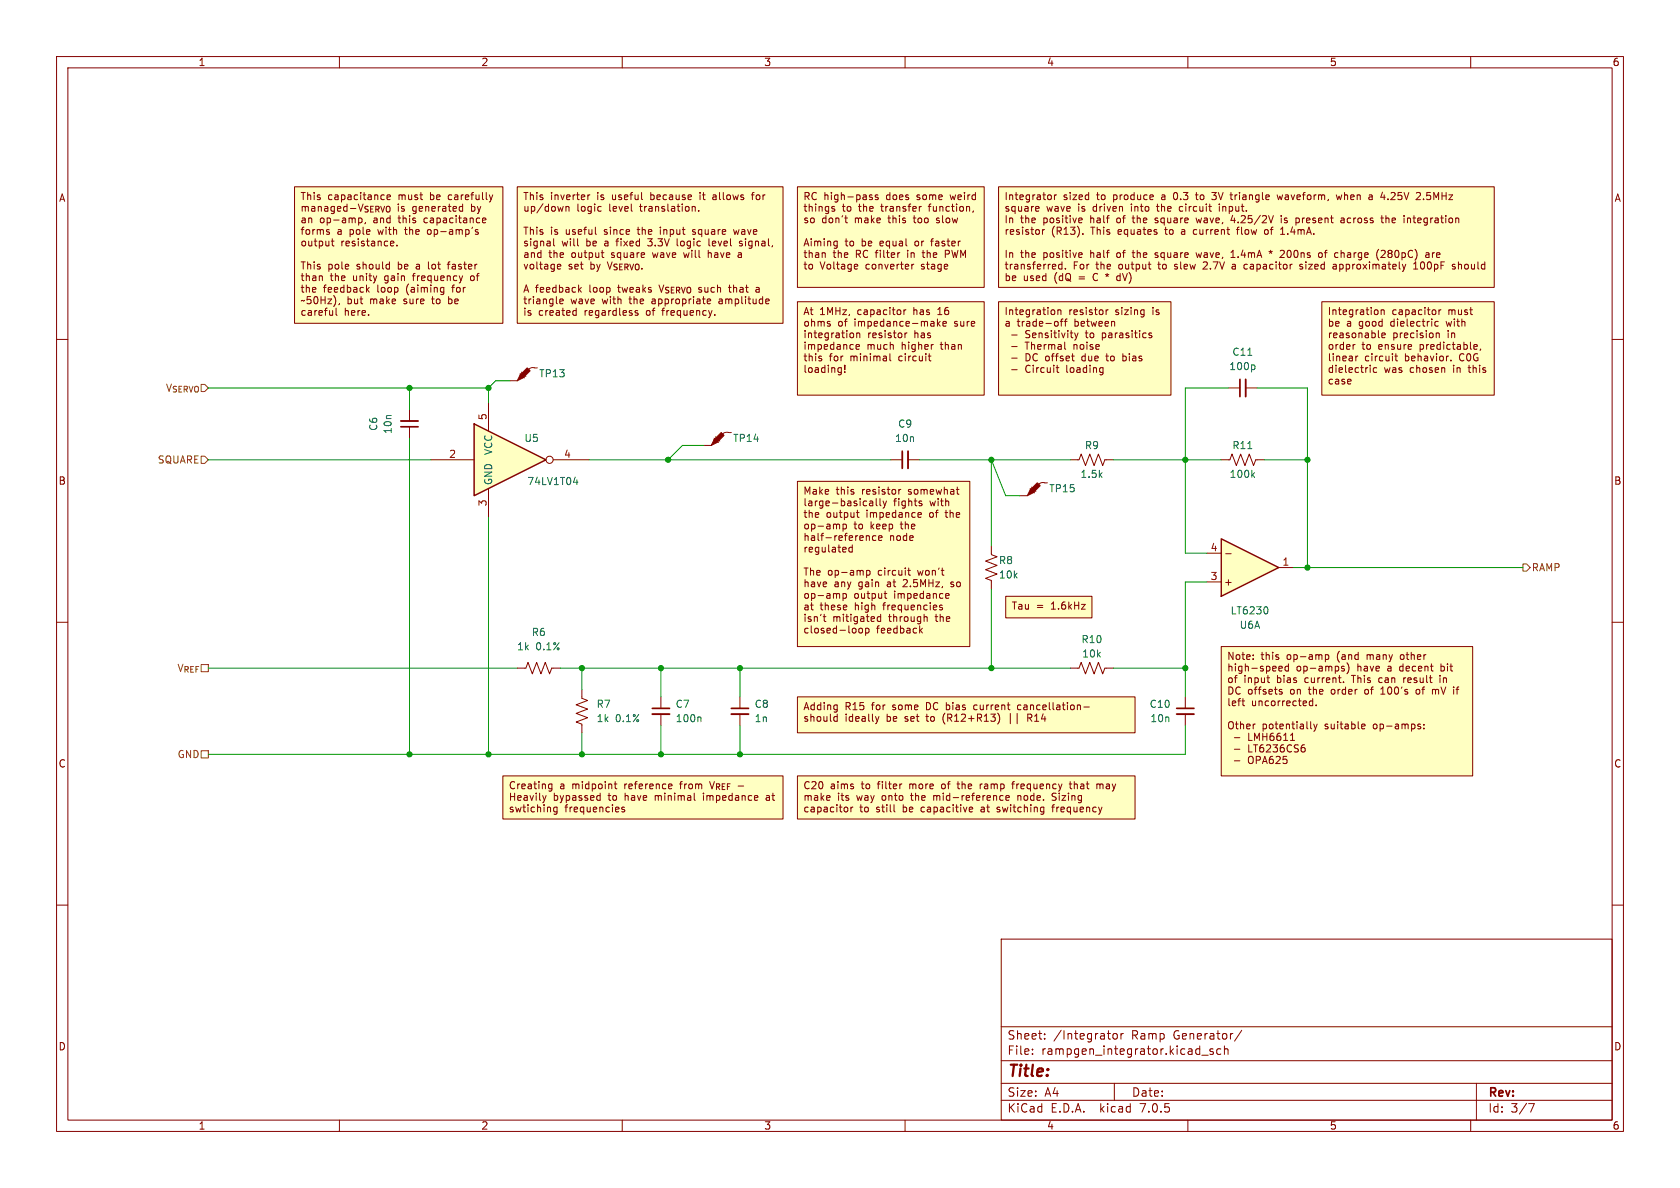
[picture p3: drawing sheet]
<svg xmlns="http://www.w3.org/2000/svg" width="297mm" height="210mm" viewBox="0 0 297 210" stroke-linecap="round" stroke-linejoin="round" font-family="sans-serif">
<path d="M0 0h297v210h-297z" fill="#fff" stroke="#fff" stroke-width=".18"/>
<g fill="none" stroke="#840000" stroke-width=".18">
<path d="M10 10h277v190h-277zM12 12h273v186h-273zM60 10v2M110 10v2M160 10v2M210 10v2M260 10v2M10 60h2M285 60h2M10 110h2M285 110h2M10 160h2"/>
<path d="M285 160h2M177 166h108v32h-108zM60 198v2M110 198v2M160 198v2M177 194.5h108M177 191.5h108M177 187.5h108M177 181.5h108M182.5 186.3v.1M182.5 185.5v.1M184.7 183.6v.1"/>
<path d="M184.7 182.8v.1M196.8 182.8l.2-.1 .5 .1v.6l-.1 .2-.4 .1-.2-.1zM197 191.5v3M198.2 182.7v1M198.6 182.7l-.3 .1-.1 .2M210 198v2M212.5 186.5h1.1M214.5 185.5l-.4-.1-.2 .2 .1 .2 .5 .2v.3h-.6M215.8 185.5l-.4-.1-.3 .3v.4l.1 .2h.6M216.5 185.5l.2-.1 .3 .1 .1 .9M216.5 184.9v1.5M219.5 182.1l-1.3 2"/>
<path d="M260 198v2M261 191.5v6.5M270.2 195.1h1l-.6 1.5"/>
</g>
<g fill="#ffffc2" stroke="#ffffc2" stroke-width=".18">
<path d="M52.1 33h36.8v24.2h-36.8z"/>
<path d="M177.8 105.4h15.2v3.8h-15.2z"/>
<path d="M91.4 33h47v24.2h-47z"/>
<path d="M176.5 33h87.7v17.8h-87.7z"/>
<path d="M233.7 53.3h30.5v16.6h-30.5z"/>
<path d="M176.5 53.3h30.5v16.6h-30.5z"/>
<path d="M141 137.2h59.7v7.6h-59.7z"/>
<path d="M141 85.1h30.4v29.2h-30.4z"/>
<path d="M141 33h33v17.8h-33z"/>
<path d="M141 53.3h33v16.6h-33z"/>
<path d="M88.9 137.2h49.5v7.6h-49.5z"/>
<path d="M141 123.2h59.7v6.3h-59.7z"/>
<path d="M215.9 114.3h44.4v22.9h-44.4z"/>
</g>
<g fill="#840000">
<path d="M126.2 77.7l.5 .5-1 .5z"/>
<path d="M126.2 77.7l1.3-1.2 .5 .5-1.3 1.2z"/>
</g>
<path d="M126.2 77.5l.8 .7M126.5 77.2l.8 .8" fill="none" stroke="#480000" stroke-width=".18"/>
<path d="M124.5 78.7h1.2M126.2 77.7l.5 .5-1 .5zM126.2 77.7l1.3-1.2 .5 .5-1.3 1.2zM129.3 76.5h-.2a1.37 1.37 0 0 0-1.3 .2M189.2 81.3h1.6l.3-1 .8 2 .8-2 .7 2 .8-2 .7 2 .4-1h1.5" fill="none" stroke="#840000" stroke-width=".18"/>
<g fill="#840000">
<path d="M182.1 86.6l.5 .5-1 .5z"/>
<path d="M182.1 86.6l1.3-1.3 .5 .6-1.3 1.2z"/>
</g>
<path d="M182.1 86.4l.8 .7M182.4 86.1l.7 .8" fill="none" stroke="#480000" stroke-width=".18"/>
<path d="M180.3 87.6h1.3M182.1 86.6l.5 .5-1 .5zM182.1 86.6l1.3-1.3 .5 .6-1.3 1.2zM185.2 85.3l-.2 .1a1.37 1.37 0 0 0-1.4 .2" fill="none" stroke="#840000" stroke-width=".18"/>
<path d="M215.9 95.3l10.2 5-10.2 5.1z" fill="#ffffc2"/>
<path d="M215.9 95.3l10.2 5-10.2 5.1z" fill="none" stroke="#840000" stroke-width=".25"/>
<g fill="none" stroke="#840000" stroke-width=".18">
<path d="M72.4 72.4v2M72.4 75.4v2.1M217.2 68.6h2M220.2 68.6h2M157.5 81.3h2M160.5 81.3h2.1M175.3 96.5v1.5l1 .4-2.1 .8 2.1 .7-2.1 .8 2.1 .8-2.1 .7 1.1 .4v1.5M213.4 97.8h2.5M216.7 97.9h1M91.4 118.1h1.6l.3-1 .8 2 .8-2 .7 2 .8-2 .8 2 .3-1h1.6M189.2 118.1h1.6l.3-1 .8 2 .8-2 .7 2 .8-2 .7 2 .4-1h1.5M213.4 102.9h2.5"/>
<path d="M226.1 100.3h2.5M102.9 121.9v1.5l1 .4-2 .8 2 .7-2 .8 2 .8-2 .7 1 .4v1.5M116.8 123.2v2M116.8 126.2v2.1M130.8 123.2v2M130.8 126.2v2.1M209.5 123.2v2M209.5 126.2v2.1"/>
</g>
<path d="M221.7 64.6l.2 .1-.2 .6M224 107.4l.2 .3-.2 .7M123.7 126.7l.2 .2v.7" fill="none" stroke="#006464" stroke-width=".18"/>
<path d="M70.9 74.4h3M160.5 79.8v3M220.2 67.1v3M115.3 126.2h3.1M129.3 126.2h3M208 126.2h3.1" fill="none" stroke="#840000" stroke-width=".33"/>
<path d="M70.9 75.4h3M159.5 79.8v3M219.2 67.1v3M115.3 125.2h3.1M129.3 125.2h3M208 125.2h3.1" fill="none" stroke="#840000" stroke-width=".3"/>
<path d="M83.8 74.9l12.7 6.4-12.7 6.3z" fill="#ffffc2"/>
<path d="M83.8 74.9l12.7 6.4-12.7 6.3z" fill="none" stroke="#840000" stroke-width=".25"/>
<g fill="none" stroke="#840000" stroke-width=".18">
<path d="M86.4 71.1v5.1M76.2 81.3h7.6M86.4 86.4v5M97.8 81.3h6.3M215.9 81.3h1.5l.4-1 .8 2 .7-2 .8 2 .8-2 .7 2 .4-1h1.5"/>
<circle cx="97.2" cy="81.3" r=".63"/>
</g>
<path d="M101.4 85.2h.8M102 84.8v.9M221.4 83.9l.4 .5M221.8 83.6l-.5 .4" fill="none" stroke="#006464" stroke-width=".18"/>
<g fill="#840000">
<path d="M91.9 66.3l.6 .5-1.1 .5z"/>
<path d="M91.9 66.3l1.3-1.3 .5 .5-1.2 1.3z"/>
</g>
<path d="M91.9 66l.8 .8M92.2 65.8l.8 .7" fill="none" stroke="#480000" stroke-width=".18"/>
<g fill="none" stroke="#840000" stroke-width=".18">
<path d="M52.1 33h36.8v24.2h-36.8zM63.4 38.5v1.3M63.9 38.7v.6l-.1 .1-.4-.1M64.6 39.3l-.1 .3M67.8 34.4l.1 .1M67.9 35.2l-.1 .1M68.4 34.9l.6-.1v-.3l-.4-.1-.2 .2 .1 .6h.5M81.3 37.3h.5M81.8 36.1v1.2M85.4 38.6v.7h.4M85.7 38.5l.2 .3-.6 .2M86.5 34.4l.3 .9"/>
<path d="M86.8 35.3l-.3 .4M87.1 34.4l-.3 .9M91.4 33h47v24.2h-47zM100.1 36.5v.8M100.1 36.6l.1-.1 .3 .1 .1 .7M103.9 34.4v.9M104.3 34.4l-.4 .3M105.9 36.5l.4 .1M106.3 37.3h-.4M111.7 37.3h.1M113.4 35.1l.2 .2M122.4 36.6l.1-.1 .4 .1v.7"/>
<path d="M122.4 36.5v.8M123.5 37.2v.1M132.8 34.4h.5M141 33h33v17.8h-33zM147.1 36.9l.5 .2-.1 .2h-.3M149.3 38.5h.5M149.5 39.2l.3 .2M153.8 34.8l.4 .1v.2l-.1 .2-.4-.1M153.8 34.5h.4M155.2 34.5l-.3-.1-.2 .2 .1 .2 .4 .1v.3h-.5M162.5 36.5v.8M162.9 36.5l-.4 .2"/>
<path d="M172.1 37.3l-.1 .2M176.5 33h87.7v17.8h-87.7zM183.6 37.3h-.3M183.6 36.6l.1 .2-.6 .1M185.6 34.4l.3 .3v.4l-.3 .2M186.4 34.4v.9M186.8 34.4l-.4 .3M190.9 38.5l.4 .1v.2l-.6 .2M191.3 39.3l-.4 .1M203.7 34.4l.2 .4-.6 .1M203.8 35.2l-.1 .1M211.4 38.5l.3 .9"/>
<path d="M213.7 36.5h.5M214 37.3h.2M214.2 34h.8M214.2 35.2h.1M217.9 38.1l-.3 .9h.8M225.1 38.1l-.4 1.3M225.8 34.4l.2 .9 .3-.6M226.5 38.1v.1M226.5 38.5v.9M229.1 39.3l.4 .1M229.1 38.5v1.3M229.5 38.5l-.4 .1"/>
<path d="M236.2 34.4l.3 .9 .2-.6M237.1 38.6h.5M237.6 38.8l-.4 .1-.2 .2 .2 .3 .4-.1M242 34.5h.5M242.6 34.8h-.4l-.2 .2 .2 .3 .4-.1M244.1 38.5h.5M244.3 38.1v1.1l.3 .2M244.4 34l-.3 .9h.8M244.7 34.4v.9M248.8 38.5v.9M249 38.5l-.2 .2M250.5 34.1l.4-.1 .2 .4-.8 .9h.8"/>
<path d="M56.9 48.8l.1 .8M57.9 41l.3 .1 .1 .1-.2 .2h-.3M58.6 42.6h.4M58.7 42.2v1.1l.3 .2M59.4 54.5v1.1l.2 .1M60 53.6l-.1 .3M64.9 51.2l.4 .5M65.3 50.8l-.5 .5M68.7 46.7l.1 .1M68.8 46.3v1.3M68.8 47.5l-.1 .1M69.1 42.7l.4-.1 .1 .3-.6 .2"/>
<path d="M69.1 43.4h.5M70.2 43.4v.1M78.5 50.8v1l-.2 .2-.3 .1M78.5 51.6l-.4 .1M81.8 48.8l-.3 .8M84.1 40.6v.3l.4 .2 .1 .1-.2 .2h-.4M97.9 42.2v1.1l.2 .2M98.6 47.5h.5M98.6 46.8l.4-.1 .1 .3-.6 .1M99 53.3l.6-.1-.1-.3h-.4l-.1 .1v.6h.5M101.5 54.9l.4 .1M101.9 54.5v1.2"/>
<path d="M101.9 55.7h-.4M102.2 43.4l.1 .1M102.4 51.2l.4 .5M102.8 50.8l-.5 .5M105.3 40.2v1l.1 .2M106.3 44.7h.5M106.5 45.3l.3 .2M112.8 55l-.4-.1-.1 .2v.2l.5 .1v.3h-.5M125.1 52.9v.7h.5M125.6 52.9v.3l-.6 .1M126.4 55.6v.1M129.7 40.6l.2 .8"/>
<path d="M130.7 43.4l.1 .1M130.9 42.6l-.2 .2 .2 .3M135.6 52.9h.3l.1 .3-.6 .1M135.9 53.6l-.3 .1M141 53.3h33v16.6h-33zM145.8 44.7l.1 .8M147.6 42.6l.4 .1M148 43.4l-.4 .1M148 42.6v1.1l-.2 .2M150.8 58.9l.1 .6-.2 .2M151.2 46.7l.4 .1v.2l-.6 .1M151.5 58.9v.8"/>
<path d="M151.5 58.9v.1M151.6 47.5l-.4 .1M151.9 58.9l.1 .8M159.8 54.8v.8M160 58.9v.8M160.1 58.9l-.1 .2M160.2 54.8l-.4 .2M161.2 46.7v.9M161.6 46.7l-.4 .3M165.1 56.9v.8M165.1 57.6l-.1 .1M165.1 57.1l-.1 .1"/>
<path d="M165.7 56.4v1.3M165.8 57.2l.4 .5M166.2 56.8l-.5 .5M166.7 57.2l.6-.1-.1-.2-.3-.1-.2 .2 .1 .6h.4M176.5 53.3h30.5v16.6h-30.5zM178.9 59.2h.9M184.3 40.6v.8M184.4 40.6l-.1 .2M186.2 54.8l.3 .2v.4l-.3 .2M186.8 56.8l.3 .3v.3l-.3 .3M187 54.9l.2-.1h.3l.1 .8M187 54.8v.8"/>
<path d="M187.3 46.8l-.2 .2 .1 .4 .2 .2 .3-.1M187.4 56.8h.5M187.7 46.3v1.3M187.9 56.4l-.3 .2v1.1M188.2 56.8h.4M188.3 47.4v.2M188.4 56.4l-.1 1.3M190 58.9l.3 .8M190.3 59.7l-.3 .4M190.6 58.9l-.3 .8M190.9 44.7h.4v.3l-.6 .1M191.3 45.5h-.4"/>
<path d="M191.4 41.3v.1M195.5 54.8v.8M195.9 54.8l-.4 .2M202.1 54.8h.2M202.3 54.8v1l-.2 .2M202.3 55.6h-.2M203 46.7h.5M203.2 47.5l.3 .1M203.6 58.9h-.3l-.2 .1 .1 .2 .4 .1v.3h-.5M204.5 41.1v.3M211.4 44.7l.3 .8M217.6 45.5h.7"/>
<path d="M217.9 44.4l-.3 .2M218.6 40.6h.5M220.2 46.7l-.3 .3v.3l.3 .3M223.7 40.6l-.2 .2 .2 .6M224.3 44.4l.3 .2M224.6 44.2v.4M224.6 44.6l-.1 .2M224.6 44.6l.2 .2M224.9 44.4l-.3 .2M226.4 41.4h.7M226.7 40.2l-.3 .3M226.8 44.2l-.5 .2"/>
<path d="M227 44.8l-.7 .7h.8M228.3 46.7h.1M229.8 47.5l.3 .1M230.1 46.7l-.3 .2v.2h.3M233.6 44.7h-.3l-.2 .2 .1 .6h.4M233.7 53.3h30.5v16.6h-30.5zM236.1 46.7l-.4 .1M236.1 47.1h-.3l-.2 .2 .1 .2 .4 .1M236.2 44.7h.3M236.5 45.5h-.3M243.4 54.8l.2 .2v.4l-.2 .2M243.7 44.1a1.46 1.46 0 0 0 0 1.9"/>
<path d="M244.2 54.9l.1-.1h.4v.8M244.2 54.8v.8M244.3 58.9v.7h.5M244.5 58.9h.3l.1 .3-.6 .1M244.8 44.8l-.7 .7h.8M247.9 46.7l.3 .9M248.2 47.6l-.1 .3M248.5 46.7l-.3 .9M249.9 47.6h.7M250.3 46.3v1.3M252.1 44.7h.5v.8M252.6 45h-.4l-.2 .2 .2 .3h.4"/>
<path d="M253.8 54.9v.6M253.9 59l.2-.1h.3v.8M253.9 58.9v.8M254.3 56.9l-.4-.1-.2 .3 .1 .5h.5M254.4 54.8v.8M254.7 54.8l-.3 .2M257.2 46.8l-.3-.1-.2 .2 .1 .2 .4 .1v.3h-.5M90.2 67.3h1.2M91.9 66.3l.6 .5-1.1 .5zM91.9 66.3l1.3-1.3 .5 .5-1.2 1.3zM95 65l-.2 .1a1.37 1.37 0 0 0-1.3 .2M145.2 63.4v.3"/>
<path d="M148.4 65l.3 .1M148.7 65.8h-.3M148.7 65v1l-.2 .3M149.3 65.7v.1M149.3 64.6v.8M151.3 61.3l.6-.1v-.2l-.4-.1-.2 .2 .1 .6h.5M157.3 62.5v1.1l.2 .2M164.3 62.5v1.1l.3 .2M164.9 60.9h.1M178.9 61.3h.9M178.9 63.3h.9M178.9 65.4h.9"/>
<path d="M186.7 65h.5M186.9 64.6v1.1l.3 .1M188.2 61.6l.2 .1M189.4 62.9h.5M189.7 63.7l.2 .1M194.6 65l.4 .1M195 65.8h-.4M195 65v1l-.2 .3M239.6 60.9l-.3 .1M239.7 62.9v.9M240.1 62.9l-.4 .3M242.2 65v.8"/>
<path d="M243.4 65.1l-.4-.1-.2 .2 .1 .6h.5M246.6 62.9h.5M246.8 62.5v1.1l.3 .2M256.5 63.7v.1M260.6 61l.4-.1 .2 .3-.6 .1M260.6 61.7h.5M261.8 61.7l-.2 .2M141 85.1h30.4v29.2h-30.4zM149 92.7v1.2M149.5 92.7l.1 .2v.5l-.2 .1-.4-.1M150.7 96.3v1.3M150.7 96.8l-.4-.1-.2 .3 .1 .5h.5"/>
<path d="M151.6 90.2v1.1l.3 .2M153.3 94.7h.2M153.6 94.8l.1 .7M153.8 88.6h.4l.1 .8M153.8 89.3h.5M154.3 88.9l-.5 .1M154.4 94.8l-.2 .1 .1 .5 .2 .1h.3M154.9 88.1v1.1l.2 .2M155.4 94.8v.7h.5M155.6 88.1v1.1l.2 .2M155.9 94.8v.2l-.6 .1M156.1 88.6l.3 .8"/>
<path d="M156.4 89.4l-.3 .4M156.7 88.6l-.3 .8M158.9 86.5v.9M159.3 86.5l-.4 .3M162.3 91.3l.2 .2 .3-.1M162.3 90.7v.1M162.5 90.6l.3 .1 .1 .2-.6 .1M162.6 88.6h.3M162.6 89h.3l.1 .2-.2 .2h-.2M169.1 86.5h.4M169.2 87.2l.3 .2M145.5 109h.5"/>
<path d="M145.7 108.6v1.1l.3 .2M149 104.9v1.3M149.6 105v.6l-.2 .2-.4-.1M151.9 111.2l-.1 .5 .3 .2 .3-.1 .1-.1-.1-.5M153 111.1v1.2M153.2 100.8v1.3M153.2 100.9l.4-.1 .2 .3-.1 .5h-.5M153.6 111.2v.6l-.2 .1-.4-.1M155.7 109.1l-.4-.1-.2 .3 .1 .5h.5M155.7 108.6v1.3M156.3 104.9h.5M156.5 104.5v1.1l.3 .2"/>
<path d="M160.5 100.8h.5M160.6 100.4v1.1l.4 .2M162.7 111.4l.4 .5M163.1 111.1l-.5 .4M163.9 109.1v.8M166.2 107v.3l.4 .1v.2l-.1 .2h-.4M167.2 105.6l.2 .2 .3-.1M167.2 105.1l.2-.2h.2l.2 .2v.1l-.6 .1M177.8 105.4h15.2v3.8h-15.2zM191.2 106.8h.7l-.7 .9h.7M215.9 114.3h44.4v22.9h-44.4zM221.5 116.5v.1"/>
<path d="M221.5 115.8v.1M226.1 118.4l.2 .2h.3M226.1 118l.2-.2h.2l.2 .2v.1l-.6 .1M227.3 117.8l-.1 .2v.5l.2 .1h.4M227.8 117.3v1.3M234.3 115.7v1.3M234.3 115.8l.4-.1 .2 .3-.1 .5h-.5M237.2 117.8v.3l.4 .2 .1 .1-.2 .2h-.3M238.4 117.7v.9l-.3 .5M88.9 137.2h49.5v7.6h-49.5zM97 139.3l.2 .1h.4M97.6 138.6h-.4l-.2 .1"/>
<path d="M97.6 138.6v1l-.3 .3-.3-.1M108.6 138.6h.5M108.8 138.2v1.1l.3 .1M118.4 138.6h.3l.1 .3-.6 .1M118.7 139.4h-.3M141 137.2h59.7v7.6h-59.7zM141 123.2h59.7v6.3h-59.7zM147.9 124.6l.1 .1M147.9 126.7h.1M148 124.6v1l-.1 .2M148 126.2v1.3M148 125.4l-.1 .1"/>
<path d="M148 127.4l-.4 .1M154.8 126.7l.3 .8M155.1 127.5l-.2 .4M155.4 126.7l-.3 .8M159.4 138.6h-.2M173.3 138.6v.8M173.3 138.7v.1M176.6 126.4a1.48 1.48 0 0 1-.2 1.6M178.9 138.6h.4M179.1 138.2l-.1 1.2M181.7 126.2v1.3M181.7 126.9h.5"/>
<path d="M189 138.6h.5M189.2 138.2v1.1l.2 .1M190.8 124.6l.2 .2v.7M191.6 125h1M193.9 138.6v.8M194.4 138.6h-.3l-.2 .1M218.2 130.4h1M218.2 132.4h1M218.2 134.5h1M219.6 123.9h.4M219.7 124.6l.3 .2M221.8 128h.1"/>
<path d="M224.2 120.6l.3 .1M226.2 122.2l.4 .1 .1 .2-.2 .2-.4-.1M226.2 121.9h.4M228.1 130.9h.8M230.4 131.7h.2M230.5 132.1l.2 .3v.3l-.2 .2M231.7 127.6v1.1l.2 .1M232.1 124l-.4-.1-.2 .2 .1 .6h.5M232.1 123.5v1.3M232.3 128l.3 .8M232.6 128.8l-.3 .5M232.7 124.6v.2"/>
<path d="M232.9 128l-.3 .8M237.5 120.5v.2M240.8 128.1l.3-.1 .2 .3-.6 .1M240.8 128.8h.5M250.6 128.2l.6 .4-.2 .2h-.4M251.1 128.1l-.3-.1-.2 .2M251.7 128.7v.1M251.7 128.1v.1M253.2 121.9v.8M253.4 121.9l-.2 .1M96.5 140.6l-.3 .9M97.9 142.8v.6l.2 .1h.4"/>
<path d="M98.5 142.7v1l-.3 .2h-.3M106.1 141.4l-.4 .1M106.1 140.2v1.3M110.4 142.7h-.3l-.2 .2 .1 .1 .4 .2v.3h-.5M122.7 140.2v1.1l.2 .2M133.6 140.6l.3 .1 .1 .2-.6 .2M133.9 141.4l-.3 .1M149.6 142.7l.3 .2v.4l-.3 .2M150.4 142.7v.8M150.8 142.7l-.4 .2M158 142.3v1l.2 .2M171.4 142.9l.1-.2h.3l.2 .2v.1l-.6 .1"/>
<path d="M171.4 143.3l.1 .2h.4M176.7 141.2l.3 .3 .3-.1M176.9 140.7l-.2 .2M177.9 140.7v.7h.5M178.2 140.6l.2 .3-.6 .2M184.4 142.7h.1M184.5 142.7v1l-.1 .2M184.5 143.5h-.1M185.9 142.7h.5M186 141.4l.2 .1"/>
</g>
<path d="M35.6 80.6h.6l.6 .7-.6 .6h-.6zM269.2 99.7h.7l.6 .6-.6 .7h-.7zM35.6 132.7h1.2v1.3h-1.2z" fill="none" stroke="#725600" stroke-width=".18"/>
<g fill="none" stroke="#009600" stroke-width=".18">
<path d="M36.8 68.6h49.6M72.4 68.6v3.8M72.4 77.5v55.9M86.4 68.6v2.5M90.2 67.3h-2.6l-1.2 1.3M124.5 78.7h-3.9l-2.5 2.6M217.2 68.6h-7.7v29.2h3.9M222.2 68.6h8.9v31.7M36.8 81.3h39.4M86.4 91.4v42M104.1 81.3h53.4M162.6 81.3h26.6"/>
<path d="M180.3 87.6h-2.5l-2.5-6.3v15.2M196.8 81.3h19.1M223.5 81.3h7.6M36.8 118.1h54.6M99.1 118.1h90.1M102.9 118.1v3.8M116.8 118.1v5.1M130.8 118.1v5.1M175.3 104.1v14M196.8 118.1h12.7M213.4 102.9h-3.9v20.3M228.6 100.3h40.6"/>
<path d="M102.9 129.5v3.9M116.8 128.3v5.1M130.8 128.3v5.1M209.5 128.3v5.1h-172.7"/>
</g>
<g fill="#009600" stroke="#009600" stroke-width=".18">
<circle cx="231.1" cy="81.3" r=".46"/>
<circle cx="209.5" cy="81.3" r=".46"/>
<circle cx="209.5" cy="118.1" r=".46"/>
<circle cx="231.1" cy="100.3" r=".46"/>
<circle cx="86.4" cy="68.6" r=".46"/>
<circle cx="72.4" cy="68.6" r=".46"/>
<circle cx="130.8" cy="118.1" r=".46"/>
<circle cx="130.8" cy="133.4" r=".46"/>
<circle cx="118.1" cy="81.3" r=".46"/>
<circle cx="116.8" cy="118.1" r=".46"/>
<circle cx="116.8" cy="133.4" r=".46"/>
<circle cx="175.3" cy="118.1" r=".46"/>
<circle cx="175.3" cy="81.3" r=".46"/>
<circle cx="72.4" cy="133.4" r=".46"/>
<circle cx="86.4" cy="133.4" r=".46"/>
<circle cx="102.9" cy="118.1" r=".46"/>
<circle cx="102.9" cy="133.4" r=".46"/>
</g>
<text font-size="2.8" fill="#840000" x="178" y="190.8">Title:</text>
<g font-size="2.1" fill="#840000">
<text x="178" y="183.9">Sheet:</text>
<text x="186.2" y="183.9">/Integrator</text>
<text x="199.9" y="183.9">Ramp</text>
<text x="207.4" y="183.9">Generator/</text>
<text x="178" y="186.6">File:</text>
<text x="184" y="186.6">rampgen_integrator.kicad_sch</text>
<text x="178" y="196.8">KiCad</text>
<text x="178" y="194">Size:</text>
<text x="184.6" y="194">A4</text>
<text x="185.7" y="196.8">E.D.A.</text>
<text x="194.4" y="196.8">kicad</text>
<text x="200" y="194">Date:</text>
<text x="201.5" y="196.8">7.0.5</text>
<text x="263" y="194.2">Rev:</text>
<text x="263" y="196.8">Id:</text>
<text x="267" y="196.8">3/7</text>
</g>
<g font-size="1.8" fill="#840000">
<text x="35" y="11.8">1</text>
<text x="85" y="11.8">2</text>
<text x="135" y="11.8">3</text>
<text x="185" y="11.8">4</text>
<text x="235" y="11.8">5</text>
<text x="285" y="11.8">6</text>
<text x="10.4" y="35.8">A</text>
<text x="53" y="35.6">This</text>
<text x="57.9" y="35.6">capacitance</text>
<text x="70.4" y="35.6">must</text>
<text x="76.1" y="35.6">be</text>
<text x="79.4" y="35.6">carefully</text>
<text x="92.4" y="35.6">This</text>
<text x="97.2" y="35.6">inverter</text>
<text x="105.5" y="35.6">is</text>
<text x="108.3" y="35.6">useful</text>
<text x="115.2" y="35.6">because</text>
<text x="124" y="35.6">it</text>
<text x="126.4" y="35.6">allows</text>
<text x="133.5" y="35.6">for</text>
<text x="141.9" y="35.6">RC high-pass</text>
<text x="156.6" y="35.6">does</text>
<text x="162.1" y="35.6">some</text>
<text x="168.2" y="35.6">weird</text>
<text x="177.5" y="35.6">Integrator</text>
<text x="187.9" y="35.6">sized</text>
<text x="193.9" y="35.6">to</text>
<text x="196.9" y="35.6">produce</text>
<text x="205.5" y="35.6">a</text>
<text x="207.8" y="35.6">0.3</text>
<text x="211.9" y="35.6">to</text>
<text x="214.8" y="35.6">3V triangle</text>
<text x="226.6" y="35.6">waveform,</text>
<text x="237.2" y="35.6">when</text>
<text x="243" y="35.6">a</text>
<text x="245.3" y="35.6">4.25V</text>
<text x="251.7" y="35.6">2.5MHz</text>
<text x="285.4" y="35.8">A</text>
<text x="53" y="37.7">managed-V_{SERVO}is</text>
<text x="53" y="39.7">an</text>
<text x="53" y="41.8">forms</text>
<text x="56.4" y="39.7">op-amp,</text>
<text x="59.5" y="41.8">a</text>
<text x="61.7" y="41.8">pole</text>
<text x="66" y="39.7">and</text>
<text x="66.9" y="41.8">with</text>
<text x="70.5" y="39.7">this</text>
<text x="71.8" y="41.8">the</text>
<text x="72.9" y="37.7">generated</text>
<text x="75.1" y="39.7">capacitance</text>
<text x="75.9" y="41.8">op-amp's</text>
<text x="83.3" y="37.7">by</text>
<text x="92.4" y="37.7">up/down</text>
<text x="92.4" y="41.8">This</text>
<text x="97.2" y="41.8">is</text>
<text x="100" y="41.8">useful</text>
<text x="101.9" y="37.7">logic</text>
<text x="106.9" y="41.8">since</text>
<text x="107.6" y="37.7">level</text>
<text x="112.9" y="41.8">the</text>
<text x="113.2" y="37.7">translation.</text>
<text x="117" y="41.8">input</text>
<text x="122.8" y="41.8">square</text>
<text x="130.3" y="41.8">wave</text>
<text x="141.9" y="37.7">things</text>
<text x="141.9" y="39.7">so</text>
<text x="145.2" y="39.7">don't</text>
<text x="148.8" y="37.7">to</text>
<text x="151.1" y="39.7">make</text>
<text x="151.8" y="37.7">the</text>
<text x="155.8" y="37.7">transfer</text>
<text x="157.1" y="39.7">this</text>
<text x="161.7" y="39.7">too</text>
<text x="164.4" y="37.7">function,</text>
<text x="165.8" y="39.7">slow</text>
<text x="177.5" y="37.7">square</text>
<text x="177.5" y="39.7">In</text>
<text x="177.5" y="41.8">resistor</text>
<text x="180.3" y="39.7">the</text>
<text x="184.4" y="39.7">positive</text>
<text x="184.9" y="37.7">wave</text>
<text x="185.8" y="41.8">(R13).</text>
<text x="190.6" y="37.7">is</text>
<text x="192.8" y="39.7">half</text>
<text x="192.9" y="41.8">This</text>
<text x="193.3" y="37.7">driven</text>
<text x="197.6" y="39.7">of</text>
<text x="197.7" y="41.8">equates</text>
<text x="200.1" y="37.7">into</text>
<text x="200.6" y="39.7">the</text>
<text x="204.6" y="39.7">square</text>
<text x="204.8" y="37.7">the</text>
<text x="206.2" y="41.8">to</text>
<text x="208.9" y="37.7">circuit</text>
<text x="209.1" y="41.8">a</text>
<text x="211.4" y="41.8">current</text>
<text x="212.1" y="39.7">wave,</text>
<text x="216" y="37.7">input.</text>
<text x="218.3" y="39.7">4.25/2V</text>
<text x="219.3" y="41.8">flow</text>
<text x="224.2" y="41.8">of</text>
<text x="227.2" y="41.8">1.4mA.</text>
<text x="227.2" y="39.7">is</text>
<text x="230" y="39.7">present</text>
<text x="238.1" y="39.7">across</text>
<text x="245.4" y="39.7">the</text>
<text x="249.5" y="39.7">integration</text>
<text x="53" y="43.8">output</text>
<text x="53" y="47.9">This</text>
<text x="57.9" y="47.9">pole</text>
<text x="60.2" y="43.8">resistance.</text>
<text x="63" y="47.9">should</text>
<text x="70.4" y="47.9">be</text>
<text x="73.7" y="47.9">a</text>
<text x="76" y="47.9">lot</text>
<text x="79.6" y="47.9">faster</text>
<text x="92.4" y="43.8">signal</text>
<text x="92.4" y="45.8">and</text>
<text x="92.4" y="47.9">voltage</text>
<text x="96.9" y="45.8">the</text>
<text x="99.2" y="43.8">will</text>
<text x="100.4" y="47.9">set</text>
<text x="101" y="45.8">output</text>
<text x="103.6" y="43.8">be</text>
<text x="104.3" y="47.9">by</text>
<text x="106.9" y="43.8">a</text>
<text x="107.5" y="47.9">V_{SERVO}.</text>
<text x="108.1" y="45.8">square</text>
<text x="109.2" y="43.8">fixed</text>
<text x="114.9" y="43.8">3.3V</text>
<text x="115.6" y="45.8">wave</text>
<text x="120.1" y="43.8">logic</text>
<text x="121.2" y="45.8">will</text>
<text x="125.6" y="45.8">have</text>
<text x="125.8" y="43.8">level</text>
<text x="131" y="45.8">a</text>
<text x="131.4" y="43.8">signal,</text>
<text x="141.9" y="43.8">Aiming</text>
<text x="141.9" y="45.8">than</text>
<text x="141.9" y="47.9">to</text>
<text x="144.9" y="47.9">Voltage</text>
<text x="147.2" y="45.8">the</text>
<text x="149.3" y="43.8">to</text>
<text x="151.2" y="45.8">RC filter</text>
<text x="152.3" y="43.8">be</text>
<text x="153" y="47.9">converter</text>
<text x="155.6" y="43.8">equal</text>
<text x="160.6" y="45.8">in</text>
<text x="161.9" y="43.8">or</text>
<text x="162.9" y="47.9">stage</text>
<text x="163.4" y="45.8">the</text>
<text x="164.9" y="43.8">faster</text>
<text x="167.5" y="45.8">PWM</text>
<text x="177.5" y="45.8">In</text>
<text x="177.5" y="47.9">transferred.</text>
<text x="180.3" y="45.8">the</text>
<text x="184.4" y="45.8">positive</text>
<text x="189.6" y="47.9">For</text>
<text x="192.8" y="45.8">half</text>
<text x="193.8" y="47.9">the</text>
<text x="197.6" y="45.8">of</text>
<text x="197.8" y="47.9">output</text>
<text x="200.6" y="45.8">the</text>
<text x="204.6" y="45.8">square</text>
<text x="205" y="47.9">to</text>
<text x="207.9" y="47.9">slew</text>
<text x="212.1" y="45.8">wave,</text>
<text x="213.1" y="47.9">2.7V</text>
<text x="218.3" y="45.8">1.4mA</text>
<text x="218.3" y="47.9">a</text>
<text x="220.6" y="47.9">capacitor</text>
<text x="227.3" y="45.8">200ns</text>
<text x="230.6" y="47.9">sized</text>
<text x="234.2" y="45.8">of</text>
<text x="236.6" y="47.9">approximately</text>
<text x="237.1" y="45.8">charge</text>
<text x="244.6" y="45.8">(280pC)</text>
<text x="251" y="47.9">100pF</text>
<text x="253.5" y="45.8">are</text>
<text x="257.9" y="47.9">should</text>
<text x="53" y="49.9">than</text>
<text x="53" y="52">the</text>
<text x="57.1" y="52">feedback</text>
<text x="58.3" y="49.9">the</text>
<text x="62.3" y="49.9">unity</text>
<text x="66.6" y="52">loop</text>
<text x="68" y="49.9">gain</text>
<text x="71.8" y="52">(aiming</text>
<text x="73.2" y="49.9">frequency</text>
<text x="80.1" y="52">for</text>
<text x="83.5" y="49.9">of</text>
<text x="92.4" y="52">A feedback</text>
<text x="104.1" y="52">loop</text>
<text x="109.3" y="52">tweaks</text>
<text x="116.8" y="52">V_{SERVO}</text>
<text x="123.8" y="52">such</text>
<text x="129.3" y="52">that</text>
<text x="134.2" y="52">a</text>
<text x="177.5" y="49.9">be</text>
<text x="180.8" y="49.9">used</text>
<text x="186.3" y="49.9">(dQ</text>
<text x="190.7" y="49.9">=</text>
<text x="193.4" y="49.9">C *</text>
<text x="197.8" y="49.9">dV)</text>
<text x="53" y="54">~50Hz),</text>
<text x="53" y="56.1">careful</text>
<text x="60.8" y="56.1">here.</text>
<text x="61.3" y="54">but</text>
<text x="65.4" y="54">make</text>
<text x="71.4" y="54">sure</text>
<text x="76.6" y="54">to</text>
<text x="79.5" y="54">be</text>
<text x="92.4" y="54">triangle</text>
<text x="92.4" y="56.1">is</text>
<text x="95.1" y="56.1">created</text>
<text x="100.8" y="54">wave</text>
<text x="103.3" y="56.1">regardless</text>
<text x="106.4" y="54">with</text>
<text x="111.3" y="54">the</text>
<text x="114.3" y="56.1">of</text>
<text x="115.4" y="54">appropriate</text>
<text x="117.3" y="56.1">frequency.</text>
<text x="127.4" y="54">amplitude</text>
<text x="141.9" y="55.9">At 1MHz,</text>
<text x="141.9" y="58">ohms</text>
<text x="148" y="58">of</text>
<text x="151" y="58">impedance-make</text>
<text x="151.6" y="55.9">capacitor</text>
<text x="161.5" y="55.9">has</text>
<text x="166" y="55.9">16</text>
<text x="168.8" y="58">sure</text>
<text x="177.5" y="55.9">Integration</text>
<text x="177.5" y="58">a</text>
<text x="179.7" y="58">trade-off</text>
<text x="188.9" y="55.9">resistor</text>
<text x="189.9" y="58">between</text>
<text x="197.1" y="55.9">sizing</text>
<text x="203.8" y="55.9">is</text>
<text x="234.6" y="55.9">Integration</text>
<text x="234.6" y="58">be</text>
<text x="238" y="58">a</text>
<text x="240.2" y="58">good</text>
<text x="245.9" y="58">dielectric</text>
<text x="246" y="55.9">capacitor</text>
<text x="255.9" y="58">with</text>
<text x="256" y="55.9">must</text>
<text x="141.9" y="60">integration</text>
<text x="141.9" y="62.1">impedance</text>
<text x="141.9" y="64.1">this</text>
<text x="146.5" y="64.1">for</text>
<text x="150.3" y="64.1">minimal</text>
<text x="153.2" y="62.1">much</text>
<text x="153.3" y="60">resistor</text>
<text x="158.9" y="64.1">circuit</text>
<text x="159.4" y="62.1">higher</text>
<text x="161.6" y="60">has</text>
<text x="166.4" y="62.1">than</text>
<text x="181.2" y="60">Sensitivity</text>
<text x="181.2" y="62.1">Thermal</text>
<text x="181.2" y="64.1">DC offset</text>
<text x="189.8" y="62.1">noise</text>
<text x="191.4" y="64.1">due</text>
<text x="192" y="60">to</text>
<text x="195" y="60">parasitics</text>
<text x="195.9" y="64.1">to</text>
<text x="198.9" y="64.1">bias</text>
<text x="234.6" y="60">reasonable</text>
<text x="234.6" y="62.1">order</text>
<text x="234.6" y="64.1">linear</text>
<text x="240.7" y="62.1">to</text>
<text x="241.2" y="64.1">circuit</text>
<text x="243.7" y="62.1">ensure</text>
<text x="246.1" y="60">precision</text>
<text x="248.3" y="64.1">behavior.</text>
<text x="251" y="62.1">predictable,</text>
<text x="255.9" y="60">in</text>
<text x="258.1" y="64.1">C0G</text>
<text x="141.9" y="66.2">loading!</text>
<text x="181.2" y="66.2">Circuit</text>
<text x="188.6" y="66.2">loading</text>
<text x="234.6" y="66.2">dielectric</text>
<text x="234.6" y="68.2">case</text>
<text x="244.6" y="66.2">was</text>
<text x="249.2" y="66.2">chosen</text>
<text x="257" y="66.2">in</text>
<text x="259.8" y="66.2">this</text>
<text x="10.3" y="85.8">B</text>
<text x="141.9" y="87.7">Make</text>
<text x="141.9" y="89.7">large-basically</text>
<text x="147.7" y="87.7">this</text>
<text x="152.3" y="87.7">resistor</text>
<text x="157.9" y="89.7">fights</text>
<text x="160.6" y="87.7">somewhat</text>
<text x="164.4" y="89.7">with</text>
<text x="285.3" y="85.8">B</text>
<text x="141.9" y="91.8">the</text>
<text x="141.9" y="93.8">op-amp</text>
<text x="141.9" y="95.9">half-reference</text>
<text x="146" y="91.8">output</text>
<text x="150.9" y="93.8">to</text>
<text x="153.1" y="91.8">impedance</text>
<text x="153.8" y="93.8">keep</text>
<text x="157.2" y="95.9">node</text>
<text x="159.3" y="93.8">the</text>
<text x="164.4" y="91.8">of</text>
<text x="167.3" y="91.8">the</text>
<text x="141.9" y="97.9">regulated</text>
<text x="141.9" y="102">The</text>
<text x="141.9" y="104.1">have</text>
<text x="141.9" y="106.1">op-amp</text>
<text x="146.2" y="102">op-amp</text>
<text x="147.4" y="104.1">any</text>
<text x="150.9" y="106.1">output</text>
<text x="151.7" y="104.1">gain</text>
<text x="155.2" y="102">circuit</text>
<text x="156.9" y="104.1">at</text>
<text x="158" y="106.1">impedance</text>
<text x="159.8" y="104.1">2.5MHz,</text>
<text x="162.3" y="102">won't</text>
<text x="168.4" y="104.1">so</text>
<text x="216.3" y="103.7">+</text>
<text x="141.9" y="108.1">at</text>
<text x="141.9" y="110.2">isn't</text>
<text x="141.9" y="112.2">closed-loop</text>
<text x="144.9" y="108.1">these</text>
<text x="147.1" y="110.2">mitigated</text>
<text x="151.1" y="108.1">high</text>
<text x="154.9" y="112.2">feedback</text>
<text x="156.2" y="108.1">frequencies</text>
<text x="157.1" y="110.2">through</text>
<text x="165.5" y="110.2">the</text>
<text x="178.8" y="108">Tau</text>
<text x="183.1" y="108">=</text>
<text x="185.8" y="108">1.6kHz</text>
<text x="216.9" y="116.9">Note:</text>
<text x="216.9" y="118.9">high-speed</text>
<text x="222.8" y="116.9">this</text>
<text x="227.4" y="116.9">op-amp</text>
<text x="229.1" y="118.9">op-amps)</text>
<text x="236.4" y="116.9">(and</text>
<text x="239.9" y="118.9">have</text>
<text x="241.8" y="116.9">many</text>
<text x="245.4" y="118.9">a</text>
<text x="247.6" y="118.9">decent</text>
<text x="247.8" y="116.9">other</text>
<text x="255" y="118.9">bit</text>
<text x="141.9" y="125.8">Adding</text>
<text x="149.3" y="125.8">R15</text>
<text x="154.1" y="125.8">for</text>
<text x="157.8" y="125.8">some</text>
<text x="163.9" y="125.8">DC bias</text>
<text x="172.6" y="125.8">current</text>
<text x="180.4" y="125.8">cancellation-</text>
<text x="216.9" y="121">of</text>
<text x="216.9" y="123">DC offsets</text>
<text x="216.9" y="125.1">left</text>
<text x="219.8" y="121">input</text>
<text x="221.2" y="125.1">uncorrected.</text>
<text x="225.7" y="121">bias</text>
<text x="228.1" y="123">on</text>
<text x="230.7" y="121">current.</text>
<text x="231.4" y="123">the</text>
<text x="235.5" y="123">order</text>
<text x="239.2" y="121">This</text>
<text x="241.6" y="123">of</text>
<text x="244" y="121">can</text>
<text x="244.5" y="123">100's</text>
<text x="248.5" y="121">result</text>
<text x="250.9" y="123">of</text>
<text x="253.9" y="123">mV if</text>
<text x="255.1" y="121">in</text>
<text x="141.9" y="127.8">should</text>
<text x="149.3" y="127.8">ideally</text>
<text x="156.7" y="127.8">be</text>
<text x="160" y="127.8">set</text>
<text x="164" y="127.8">to</text>
<text x="166.9" y="127.8">(R12+R13)</text>
<text x="178.7" y="127.8">||</text>
<text x="182.2" y="127.8">R14</text>
<text x="216.9" y="129.2">Other</text>
<text x="220.6" y="131.2">LMH6611</text>
<text x="223" y="129.2">potentially</text>
<text x="234.2" y="129.2">suitable</text>
<text x="242.8" y="129.2">op-amps:</text>
<text x="10.3" y="135.8">C</text>
<text x="220.6" y="133.3">LT6236CS6</text>
<text x="220.6" y="135.3">OPA625</text>
<text x="285.3" y="135.8">C</text>
<text x="89.9" y="139.8">Creating</text>
<text x="89.9" y="141.8">Heavily</text>
<text x="89.9" y="143.9">swtiching</text>
<text x="97.7" y="141.8">bypassed</text>
<text x="98.9" y="139.8">a</text>
<text x="99.8" y="143.9">frequencies</text>
<text x="101.1" y="139.8">midpoint</text>
<text x="107.5" y="141.8">to</text>
<text x="110.4" y="139.8">reference</text>
<text x="110.5" y="141.8">have</text>
<text x="115.9" y="141.8">minimal</text>
<text x="120.4" y="139.8">from</text>
<text x="124.6" y="141.8">impedance</text>
<text x="125.9" y="139.8">V_{REF}</text>
<text x="130.9" y="139.8">-</text>
<text x="135.9" y="141.8">at</text>
<text x="141.9" y="139.8">C20</text>
<text x="141.9" y="141.8">make</text>
<text x="141.9" y="143.9">capacitor</text>
<text x="146.7" y="139.8">aims</text>
<text x="148" y="141.8">its</text>
<text x="151.4" y="141.8">way</text>
<text x="151.9" y="143.9">to</text>
<text x="152.3" y="139.8">to</text>
<text x="154.9" y="143.9">still</text>
<text x="155.2" y="139.8">filter</text>
<text x="156" y="141.8">onto</text>
<text x="159.7" y="143.9">be</text>
<text x="160.9" y="139.8">more</text>
<text x="161.2" y="141.8">the</text>
<text x="163" y="143.9">capacitive</text>
<text x="165.3" y="141.8">mid-reference</text>
<text x="166.7" y="139.8">of</text>
<text x="169.7" y="139.8">the</text>
<text x="173.7" y="143.9">at</text>
<text x="173.8" y="139.8">ramp</text>
<text x="176.7" y="143.9">switching</text>
<text x="179.6" y="139.8">frequency</text>
<text x="180.3" y="141.8">node.</text>
<text x="186.5" y="141.8">Sizing</text>
<text x="186.6" y="143.9">frequency</text>
<text x="189.9" y="139.8">that</text>
<text x="194.8" y="139.8">may</text>
<text x="10.3" y="185.8">D</text>
<text x="285.3" y="185.8">D</text>
<text x="35" y="199.8">1</text>
<text x="85" y="199.8">2</text>
<text x="135" y="199.8">3</text>
<text x="185" y="199.8">4</text>
<text x="235" y="199.8">5</text>
<text x="285" y="199.8">6</text>
</g>
<g font-size="1.8" fill="#006464">
<text x="217.3" y="65.6">100p</text>
<text x="217.8" y="63.1">C11</text>
<text x="95.3" y="66.9">TP13</text>
<text x="66.9" y="76.2" transform="rotate(-90 66.9 76.2)">C6</text>
<text x="69.4" y="76.8" transform="rotate(-90 69.4 76.8)">10n</text>
<text x="158.7" y="75.8">C9</text>
<text x="87.2" y="80.5" transform="rotate(-90 87.2 80.5)">VCC</text>
<text x="92.6" y="78.3">U5</text>
<text x="129.5" y="78.3">TP14</text>
<text x="158.2" y="78.3">10n</text>
<text x="191.7" y="79.6">R9</text>
<text x="217.8" y="79.6">R11</text>
<text x="87.2" y="85.9" transform="rotate(-90 87.2 85.9)">GND</text>
<text x="93.2" y="85.9">74LV1T04</text>
<text x="185.4" y="87.2">TP15</text>
<text x="191" y="84.6">1.5k</text>
<text x="217.3" y="84.6">100k</text>
<text x="176.5" y="99.9">R8</text>
<text x="176.5" y="102.4">10k</text>
<text x="93.9" y="112.6">R6</text>
<text x="191.1" y="113.9">R10</text>
<text x="217.5" y="108.8">LT6230</text>
<text x="219.1" y="111.3">U6A</text>
<text x="91.3" y="115.1">1k</text>
<text x="94.7" y="115.1">0.1%</text>
<text x="191.3" y="116.4">10k</text>
<text x="105.4" y="125.3">R7</text>
<text x="119.4" y="125.3">C7</text>
<text x="133.4" y="125.3">C8</text>
<text x="203.2" y="125.3">C10</text>
<text x="105.4" y="127.8">1k</text>
<text x="108.8" y="127.8">0.1%</text>
<text x="119.4" y="127.8">100n</text>
<text x="133.4" y="127.8">1n</text>
<text x="203.3" y="127.8">10n</text>
</g>
<g font-size="1.8" fill="#725600">
<text x="29.3" y="69.4">V_{SERVO}</text>
<text x="27.9" y="82.1">SQUARE</text>
<text x="270.7" y="101.2">RAMP</text>
<text x="31.3" y="118.9">V_{REF}</text>
<text x="31.4" y="134.2">GND</text>
</g>
<g font-size="1.8" fill="#a90000">
<text x="86.1" y="74.3" transform="rotate(-90 86.1 74.3)">5</text>
<text x="79.3" y="81">2</text>
<text x="99.7" y="81">4</text>
<text x="86.1" y="89.6" transform="rotate(-90 86.1 89.6)">3</text>
<text x="214" y="97.5">4</text>
<text x="226.7" y="100.1">1</text>
<text x="214" y="102.6">3</text>
</g>
</svg>
